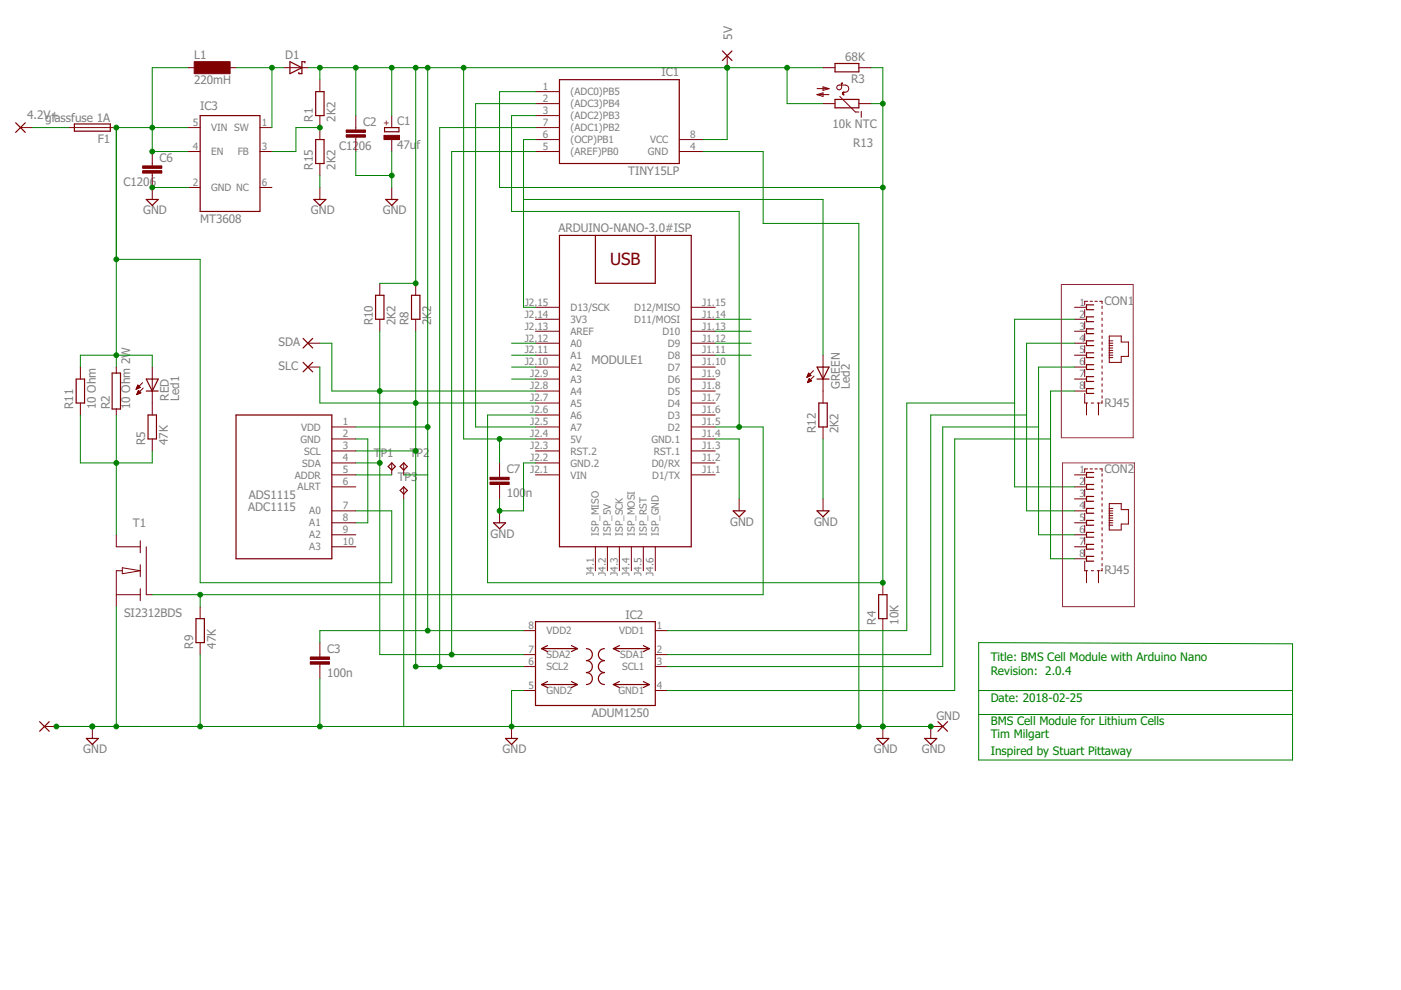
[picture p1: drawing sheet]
<svg xmlns="http://www.w3.org/2000/svg" width="297mm" height="210mm" viewBox="0 0 297 210" stroke-linecap="round" stroke-linejoin="round" font-family="sans-serif">
<g fill="none" stroke="#800000" stroke-width=".25">
<path d="M61.5 13.1l2.5 1.3-2.5 1.2zM64.6 13.3v-.2h-.6v2.5h-.6v-.2M66.9 19.4h1.8v5.1h-1.8zM118.6 16.9h25.4v17.8h-25.4zM153.2 10.8l2 2M155.2 10.8l-2 2M177 13.5h5.1v1.7h-5.1zM3.3 26l2.1 2.1M5.4 26l-2.1 2.1M15.8 26.3h7.6v1.5h-7.6zM42.4 24.5h12.7v20.3h-12.7zM66.9 29.6h1.8v5.1h-1.8z"/>
<path d="M81.5 27.1h3.1v.8h-3.1zM177 21.1h5.1v1.8h-5.1zM31 42.3h2.5l-1.2 1.3zM66.5 42.3h2.6l-1.3 1.3zM81.8 42.3h2.5l-1.2 1.3zM118.6 49.9h28v66h-28zM126.2 49.9v10.2h12.7v-10.2M23.8 79.1h1.7v7.6h-1.7zM64.3 71.8l2 2M64.3 76.8l2 2M66.3 71.8l-2 2M66.3 76.8l-2 2"/>
<path d="M79.6 62.6h1.8v5.1h-1.8zM87.2 62.6h1.8v5.1h-1.8zM173.2 77.8h2.6l-1.3 2.6zM231.9 64.6h-1.5v1.1h1.5M231.9 67.2h-1.5v1h1.5M231.9 69.7h-1.5v1h1.5M231.9 72.3h-1.5v1h1.5M231.9 74.8h-1.5v1h1.5M231.9 77.3h-1.5v1h1.5M231.9 79.9h-1.5v1h1.5M16.2 80.4h1.7v5h-1.7zM31 80.4h2.5l-1.2 2.5z"/>
<path d="M31 82.9h2.5M31.4 88h1.8v5.1h-1.8zM50 88h20.4v30.5h-20.4zM83.1 98.1l.7 .8-.7 .8-.8-.8zM85.6 98.1l.8 .8-.8 .8-.8-.8zM173.2 80.4h2.6M173.6 85.4h1.8v5.1h-1.8zM231.9 82.4h-1.5v1h1.5M85.6 103.2l.8 .8-.8 .8-.8-.8zM104.6 110.8h2.6l-1.3 1.3zM155.4 108.3h2.6l-1.3 1.3zM173.2 108.3h2.6l-1.3 1.3z"/>
<path d="M231.9 100.2h-1.5v1h1.5M231.9 102.7h-1.5v1h1.5M231.9 105.3h-1.5v1h1.5M231.9 107.8h-1.5v1h1.5M231.9 110.3h-1.5v1.1h1.5M231.9 112.9h-1.5v1h1.5M231.9 115.4h-1.5v1h1.5M231.9 118h-1.5v1h1.5M41.6 131.2h1.7v5h-1.7zM113.5 131.8h25.4v17.8h-25.4zM114.8 137.5h7.6M114.8 137.5l1.3 .7"/>
<path d="M116.1 136.9l-1.3 .6M121.2 136.9l1.2 .6M122.4 137.5l-1.2 .7M124.3 137.5a1.27 1.27 0 0 1 1.3 1.3 1.27 1.27 0 0 1-1.3 1.3 1.27 1.27 0 0 1 1.3 1.2 1.27 1.27 0 0 1-1.3 1.3 1.27 1.27 0 0 1 1.3 1.3 1.27 1.27 0 0 1-1.3 1.2M128.1 137.5a1.27 1.27 0 0 0-1.2 1.3 1.27 1.27 0 0 0 1.2 1.3 1.27 1.27 0 0 0-1.2 1.2 1.27 1.27 0 0 0 1.2 1.3 1.27 1.27 0 0 0-1.2 1.3 1.27 1.27 0 0 0 1.2 1.2M130 137.5h7.7M130 137.5l1.3 .7M131.3 136.9l-1.3 .6M136.4 136.9l1.3 .6M137.7 137.5l-1.3 .7M186.3 126.1h1.8v5.1h-1.8zM8.4 153l2 2"/>
<path d="M10.4 153l-2 2M18.3 156.6h2.5l-1.2 1.2zM107.2 156.6h2.5l-1.2 1.2zM114.8 145.1h7.6M114.8 145.1l1.3 .7M116.1 144.5l-1.3 .6M121.2 144.5l1.2 .6M122.4 145.1l-1.2 .7M130 145.1h7.7M130 145.1l1.3 .7M131.3 144.5l-1.3 .6M136.4 144.5l1.3 .6"/>
<path d="M137.7 145.1l-1.3 .7M185.9 156.6h2.5l-1.2 1.2zM196.1 156.6h2.5l-1.3 1.2zM198.9 153l2 2M200.9 153l-2 2"/>
</g>
<g fill="none" stroke="#800000" stroke-width=".21">
<path d="M39.9 14.4h2.5M47.5 14.4h2.5M60.2 14.4h5.1M67.8 16.9v2.5M113.5 19.4h5.1M154.2 11.8v2.6M173.2 18.8h2.6M174.5 18.4l1.3 .4-1.3 .4zM174.5 14.4h2.5M178.4 17.8v.7a.51 .51 0 0 1-.5 .6 .51 .51 0 0 1-.5-.6 .51 .51 0 0 1 .5-.5h1.3a.78 .78 0 0 1 .7 .9 .78 .78 0 0 1-1 .7M182.1 14.4h2.5M4.3 27.1h2.6"/>
<path d="M14.5 27.1h10.2M32.3 32.1v3.1M32.3 36.7v5.6M39.9 27.1h2.5M39.9 32.1h2.5M39.9 39.8h2.5M55.1 27.1h2.6M55.1 32.1h2.6M55.1 39.8h2.6M67.8 24.5v5.1M67.8 34.7v2.5M67.8 39.8v2.5"/>
<path d="M75.4 24.5v3.1M75.4 29.1v3M83.1 24.5v2.6M83.1 29.6v2.5M83.1 39.8v2.5M113.5 27.1h5.1M113.5 22h5.1M113.5 24.5h5.1M113.5 29.6h5.1M113.5 32.1h5.1M144 29.6h5.1M144 32.1h5.1"/>
<path d="M173.2 20.1l1.3-.4v.7zM173.2 20.1h2.6M174.5 22h2.5M178.1 20.4l3.3 3.3h.7M182.1 22h2.5M182.6 23.6v1.3M17 77.8v2.6M24.7 77.8v1.3M32.3 77.8v10.2M65.3 77.8h2.5M65.3 72.8h2.5M80.5 60.1v2.5"/>
<path d="M80.5 67.7v2.5M88.1 60.1v2.5M88.1 67.7v2.5M113.5 77.8h5.1M113.5 75.3h5.1M113.5 72.8h5.1M113.5 70.2h5.1M113.5 67.7h5.1M113.5 65.2h5.1M146.6 77.8h5M146.6 75.3h5M146.6 72.8h5"/>
<path d="M146.6 70.2h5M146.6 67.7h5M146.6 65.2h5M171.1 79.9h.2M171.2 79.8h.4M171.2 79.7h.7M171.3 79.5h.6M171.3 79.4h.4M171.4 79.3h.2M171.4 79.2h.1M171.4 79.1l.6 .5-.9 .4zM172.5 78.6l-1.4 1.4"/>
<path d="M172.6 79.7l-1.4 1.4M174.5 75.3v10.1M227.8 77.8h2.6M227.8 75.3h2.6M227.8 72.8h2.6M227.8 70.2h2.6M227.8 67.7h2.6M227.8 65.2h2.6M230 65.7v1.5M230 68.2v1.5M230 70.7v1.6M230 73.3v1.5"/>
<path d="M230 75.8v1.5M230 78.3v1.6M230.6 63.9h-.6v.7M231.1 63.9h.5M232.1 63.9h.5M233.2 63.9h.5v.5M233.7 64.9v.5M233.7 66.2v.5M233.7 67.4v.5M233.7 68.7v.5M233.7 70v.5M233.7 71.2v.6"/>
<path d="M233.7 72.5v.5M233.7 73.8v.5M233.7 75.1v.5M233.7 76.3v.5M233.7 77.6v.5M233.7 78.8v.6M235.2 75.3h.7M235.2 72.8h.7M235.2 71.2h2.5v1.3h1.5v3.1h-1.5v1.2h-2.5zM235.2 72.3h.7M235.2 73.3h.7M235.2 73.8h.7"/>
<path d="M235.2 74.3h.7M235.2 74.8h.7M235.2 75.8h.7M17 85.4v2.6M24.7 86.7v1.3M28.9 82.4h.2M28.9 82.3h.5M29 82.2h.7M29 83.6h.1M29 82.1h.6M29 83.5h.4M29.1 81.9h.4"/>
<path d="M29.1 83.4h.6M29.1 81.8h.3M29.1 83.3h.7M29.2 83.1h.5M29.2 81.7h.1M29.2 81.6l.5 .5-.8 .4zM29.3 83h.3M29.3 82.9h.2M29.9 83.3l-.5-.5-.4 .9M29.9 83.3l-.9 .4M30.2 81.1l-1.3 1.4M30.4 82.3l-1.4 1.4"/>
<path d="M32.3 93.1v2.5M70.4 98.1h5M70.4 95.6h5M70.4 93.1h5M70.4 90.5h5M83.1 98.1v2.6M85.6 98.1v2.6M105.9 98.1v3.1M113.5 80.4h5.1M113.5 98.1h5.1M113.5 95.6h5.1M113.5 93.1h5.1"/>
<path d="M113.5 90.5h5.1M113.5 88h5.1M113.5 85.4h5.1M113.5 82.9h5.1M146.6 80.4h5M146.6 98.1h5M146.6 95.6h5M146.6 93.1h5M146.6 90.5h5M146.6 88h5M146.6 85.4h5M146.6 82.9h5"/>
<path d="M171.2 81.1h.1M171.3 81h.3M171.3 80.9h.6M171.4 80.7h.6M171.4 80.6h.5M171.5 80.5h.3M171.5 80.4h.2M171.6 80.2l-.4 .9M171.6 80.2l.5 .6-.9 .3M171.6 80.3h.1M174.5 90.5v2.6M227.8 80.4h2.6"/>
<path d="M227.8 82.9h2.6M230 83.4v2h.6M230 80.9v1.5M230.4 85.4v2.6M230.6 99.4h-.6v.8M231.1 99.4h.5M231.4 85.4h.5M232.1 99.4h.5M232.6 85.4h.6M232.9 85.4v2.6M233.2 99.4h.5v.5M233.7 84.9v.5h-.3"/>
<path d="M233.7 80.1v.5M233.7 81.4v.5M233.7 82.7v.5M233.7 83.9v.5M24.7 113.4v2.5h5M29.7 114.7v2.5M29.7 119.7v2.6M31 115.9v10.2h1.3M70.4 100.7h5M70.4 115.9h5M70.4 108.3h5M70.4 110.8h5"/>
<path d="M70.4 103.2h5M70.4 113.4h5M85.6 103.2v2.6M105.9 102.7v3.1M105.9 108.3v2.5M113.5 100.7h5.1M126.2 115.9v5.1M128.8 115.9v5.1M131.3 115.9v5.1M133.9 115.9v5.1M136.4 115.9v5.1M138.9 115.9v5.1"/>
<path d="M146.6 100.7h5M156.7 105.8v2.5M174.5 105.8v2.5M227.8 100.7h2.6M227.8 115.9h2.6M227.8 108.3h2.6M227.8 110.8h2.6M227.8 103.2h2.6M227.8 105.8h2.6M227.8 113.4h2.6M227.8 118.5h2.6M230 119v2h.6"/>
<path d="M230 101.2v1.5M230 103.7v1.6M230 106.3v1.5M230 108.8v1.5M230 111.4v1.5M230 113.9v1.5M230 116.4v1.6M233.7 100.4v.5M233.7 101.7v.5M233.7 103v.5M233.7 104.2v.6M233.7 105.5v.5"/>
<path d="M233.7 106.8v.5M233.7 108.1v.5M233.7 109.3v.5M233.7 110.6v.5M233.7 111.9v.5M233.7 113.1v.5M233.7 114.4v.5M233.7 115.7v.5M233.7 116.9v.6M233.7 118.2v.5M233.7 119.5v.5M235.2 106.8h2.5v1.3h1.5v3h-1.5v1.3h-2.5z"/>
<path d="M235.2 107.8h.7M235.2 108.3h.7M235.2 108.8h.7M235.2 109.3h.7M235.2 109.8h.7M235.2 110.3h.7M235.2 110.8h.7M235.2 111.4h.7M24.7 126.1h5M25.9 121h-1.2v7.6M25.9 120.4l3.8 .6-3.8 .6zM29.7 124.8v2.6"/>
<path d="M42.4 128.6v2.6M42.4 136.2v2.6M67.8 136.2v3.1M111 133.7h2.5M111 138.8h2.5M138.9 133.7h2.6M138.9 138.8h2.6M187.2 123.5v2.6M187.2 131.2v2.5M230.4 121v2.5M231.4 121h.5M232.6 121h.6"/>
<path d="M232.9 121v2.5M233.7 120.5v.5h-.3M9.4 154h2.6M19.6 154v2.6M67.8 140.8v3.1M108.5 154v2.6M111 141.3h2.5M111 146.4h2.5M138.9 141.3h2.6M138.9 146.4h2.6M187.2 154v2.6M199.9 154h-2.6v2.6"/>
</g>
<g fill="#800000" stroke="#800000" stroke-width=".21">
<path d="M178.6 19.7l.3-.2-.1 .3 .1 .4-.3-.2z" fill-rule="evenodd"/>
<path d="M178.4 17.6h.2l-.1 .2h-.1z" fill-rule="evenodd"/>
</g>
<g fill="#800000" stroke="#800000" stroke-width=".21">
<path d="M81.4 28.7h3.3v.9h-3.3z"/>
<path d="M73.4 28.6h4.1v.5h-4.1z"/>
<path d="M73.4 27.6h4.1v.5h-4.1z"/>
<path d="M30.2 36.2h4.1v.5h-4.1z"/>
<path d="M30.2 35.2h4.1v.5h-4.1z"/>
<path d="M41.2 13.1h7.6v2.5h-7.6z"/>
<path d="M65.8 140.3h4v.5h-4z"/>
<path d="M65.8 139.3h4v.5h-4z"/>
<path d="M103.9 102.2h4v.5h-4z"/>
<path d="M103.9 101.2h4v.5h-4z"/>
</g>
<g fill="none" stroke="#008000" stroke-width=".21">
<path d="M39.9 14.4h-7.6v17.7h7.6M50 14.4h10.2M57.7 14.4v12.7M65.3 14.4h109.2M67.8 14.4v2.5M75.4 14.4v10.1M83.1 14.4v10.1M88.1 14.4v45.7h-7.6M90.7 14.4v119.3M98.3 14.4v78.7h15.2M113.5 19.4h-7.6v20.4h81.3M154.2 14.4v15.2h-5.1"/>
<path d="M166.9 14.4v7.6h7.6M184.6 14.4h2.6v109.1h-83.8v-35.5h10.1M6.9 27.1h7.6M32.3 39.8h7.6M39.9 27.1h-15.2v50.7M67.8 27.1h-5.1v5h-5M67.8 37.2v2.6M75.4 32.1v5.1h7.7M83.1 32.1v7.7M113.5 27.1h-20.3v114.2M113.5 22h-12.7v68.5h12.7M113.5 29.6h-2.5v35.6h2.5"/>
<path d="M113.5 24.5h-5v20.3h48.2v45.7M113.5 32.1h-17.7v106.7M149.1 32.1h12.7v15.3h20.3v106.6M184.6 22h2.6M24.7 55h17.7v68.5h40.7v-15.2h-7.7M111 42.3h63.5v33M17 77.8v-2.5h15.3v2.5M67.8 72.8h2.6v10.1h43.1M67.8 77.8v7.6h45.7M80.5 70.2v68.6h30.5M88.1 70.2v71.1h22.9M108.5 72.8h5"/>
<path d="M108.5 77.8h5M108.5 75.3h5M151.6 72.8h7.7M151.6 75.3h7.7M151.6 67.7h7.7M151.6 70.2h7.7M227.8 72.8h-10.1v35.5h10.1M227.8 77.8h-7.6v35.6h7.6M227.8 67.7h-12.7v35.5h12.7M17 88v10.1h15.3v-2.5M24.7 88v25.4M75.4 90.5h15.3"/>
<path d="M75.4 98.1h5.1M75.4 93.1h2.6v17.7h-2.6M75.4 95.6h12.7M105.9 93.1v5M108.5 80.4h5M113.5 98.1h-2.5v10.2h-5.1v-2.5M151.6 90.5h10.2v35.6h-129.5M151.6 93.1h5.1v12.7M174.5 93.1v12.7M215.1 85.4h-22.8v48.3h-50.8M217.7 88h-20.4v50.8h-55.8M220.2 90.5h-20.3v50.8h-58.4"/>
<path d="M222.7 93.1h-20.3v53.3h-60.9M227.8 82.9h-5.1v35.6h5.1M75.4 100.7h7.7M85.6 105.8v48.2M85.6 100.7h5.1M24.7 128.6v25.4M42.4 126.1v2.5M42.4 138.8v15.2M111 133.7h-43.2v2.5M187.2 133.7v20.3M207.5 136.2l66.5 .3v24.6h-66.5zM12 154h185.3"/>
<path d="M67.8 143.9v10.1M111 146.4h-2.5v7.6M207.5 146.4h66.5M207.5 151.5h66.5"/>
</g>
<g fill="#008000" stroke="#008000" stroke-width=".21">
<circle cx="105.9" cy="108.3" r=".51"/>
<circle cx="24.7" cy="75.3" r=".51"/>
<circle cx="32.3" cy="32.1" r=".51"/>
<circle cx="32.3" cy="27.1" r=".51"/>
<circle cx="24.7" cy="27.1" r=".51"/>
<circle cx="24.7" cy="55" r=".51"/>
<circle cx="24.7" cy="98.1" r=".51"/>
<circle cx="19.6" cy="154" r=".51"/>
<circle cx="187.2" cy="154" r=".51"/>
<circle cx="108.5" cy="154" r=".51"/>
<circle cx="42.4" cy="154" r=".51"/>
<circle cx="67.8" cy="154" r=".51"/>
<circle cx="12" cy="154" r=".51"/>
<circle cx="24.7" cy="154" r=".51"/>
<circle cx="197.3" cy="154" r=".51"/>
<circle cx="182.1" cy="154" r=".51"/>
<circle cx="90.7" cy="133.7" r=".51"/>
<circle cx="90.7" cy="14.4" r=".51"/>
<circle cx="88.1" cy="60.1" r=".51"/>
<circle cx="88.1" cy="14.4" r=".51"/>
<circle cx="154.2" cy="14.4" r=".51"/>
<circle cx="166.9" cy="14.4" r=".51"/>
<circle cx="67.8" cy="14.4" r=".51"/>
<circle cx="75.4" cy="14.4" r=".51"/>
<circle cx="83.1" cy="14.4" r=".51"/>
<circle cx="98.3" cy="14.4" r=".51"/>
<circle cx="90.7" cy="90.5" r=".51"/>
<circle cx="105.9" cy="93.1" r=".51"/>
<circle cx="42.4" cy="126.1" r=".51"/>
<circle cx="156.7" cy="90.5" r=".51"/>
<circle cx="95.8" cy="138.8" r=".51"/>
<circle cx="80.5" cy="82.9" r=".51"/>
<circle cx="80.5" cy="98.1" r=".51"/>
<circle cx="88.1" cy="85.4" r=".51"/>
<circle cx="88.1" cy="141.3" r=".51"/>
<circle cx="93.2" cy="141.3" r=".51"/>
<circle cx="88.1" cy="95.6" r=".51"/>
<circle cx="187.2" cy="123.5" r=".51"/>
<circle cx="187.2" cy="39.8" r=".51"/>
<circle cx="187.2" cy="22" r=".51"/>
<circle cx="32.3" cy="39.8" r=".51"/>
<circle cx="83.1" cy="37.2" r=".51"/>
<circle cx="67.8" cy="27.1" r=".51"/>
<circle cx="57.7" cy="14.4" r=".51"/>
</g>
<path d="M225 60.3h15.3v32.5h-15.3zM225.3 98.1h15.2v30.5h-15.2z" fill="none" stroke="#800080" stroke-width=".21"/>
<text font-size="3.6" fill="#800000" x="129.3" y="56.3">USB</text>
<g font-size="2.5" fill="#808080">
<text x="155.3" y="8.4" transform="rotate(-90 155.3 8.4)">5V</text>
<text x="41.2" y="17.9">220mH</text>
<text x="41.2" y="12.6">L1</text>
<text x="60.5" y="12.4">D1</text>
<text x="140.2" y="16.1">IC1</text>
<text x="179.2" y="12.8">68K</text>
<text x="180.5" y="17.6">R3</text>
<text x="42.4" y="23.2">IC3</text>
<text x="5.7" y="25.2">4.2V+</text>
<text x="9.6" y="25.9">glassfuse 1A</text>
<text x="66.3" y="25.8" transform="rotate(-90 66.3 25.8)">R1</text>
<text x="71.1" y="25.8" transform="rotate(-90 71.1 25.8)">2K2</text>
<text x="77" y="26.7">C2</text>
<text x="84.2" y="26.6">C1</text>
<text x="176.5" y="27.2">10k NTC</text>
<text x="20.7" y="30.2">F1</text>
<text x="33.8" y="34.3">C6</text>
<text x="66.3" y="35.9" transform="rotate(-90 66.3 35.9)">R15</text>
<text x="71.1" y="35.9" transform="rotate(-90 71.1 35.9)">2K2</text>
<text x="71.9" y="31.7">C12</text>
<text x="76.1" y="31.7">06</text>
<text x="84.2" y="31.6">47u</text>
<text x="88.3" y="31.6">f</text>
<text x="180.9" y="31.1">R13</text>
<text x="26.2" y="39.4">C1206</text>
<text x="133.2" y="37.2">TINY15LP</text>
<text x="30.4" y="45.5">GND</text>
<text x="42.4" y="47.4">MT3608</text>
<text x="65.9" y="45.5">GND</text>
<text x="81.2" y="45.5">GND</text>
<text x="118.4" y="49.1">ARDUINO-NANO-3.0#ISP</text>
<text x="234.2" y="64.6">CON1</text>
<text x="79" y="69" transform="rotate(-90 79 69)">R10</text>
<text x="83.8" y="69" transform="rotate(-90 83.8 69)">2K2</text>
<text x="86.6" y="69" transform="rotate(-90 86.6 69)">R8</text>
<text x="91.4" y="69" transform="rotate(-90 91.4 69)">2K2</text>
<text x="59.1" y="73.4">SDA</text>
<text x="125.4" y="77.1">MODULE1</text>
<text x="59.1" y="78.5">SLC</text>
<text x="178" y="82.4" transform="rotate(-90 178 82.4)">GREEN</text>
<text x="180.2" y="82.4" transform="rotate(-90 180.2 82.4)">Led2</text>
<text x="15.5" y="86.7" transform="rotate(-90 15.5 86.7)">R11</text>
<text x="20.3" y="86.7" transform="rotate(-90 20.3 86.7)">10 Ohm</text>
<text x="23.3" y="86.7" transform="rotate(-90 23.3 86.7)">R2</text>
<text x="27.6" y="86.7" transform="rotate(-90 27.6 86.7)">10 Ohm 2W</text>
<text x="35.8" y="85" transform="rotate(-90 35.8 85)">RED</text>
<text x="38" y="85" transform="rotate(-90 38 85)">Led1</text>
<text x="234.2" y="86.2">RJ45</text>
<text x="30.8" y="94.3" transform="rotate(-90 30.8 94.3)">R5</text>
<text x="35.6" y="94.3" transform="rotate(-90 35.6 94.3)">47K</text>
<text x="173" y="91.8" transform="rotate(-90 173 91.8)">R12</text>
<text x="177.8" y="91.8" transform="rotate(-90 177.8 91.8)">2K2</text>
<text x="79.3" y="96.9">T</text>
<text x="80.7" y="96.9">P1</text>
<text x="84.3" y="102">TP3</text>
<text x="86.9" y="96.9">T</text>
<text x="88.3" y="96.9">P2</text>
<text x="107.4" y="100.3">C7</text>
<text x="234.2" y="100.2">CON2</text>
<text x="52.7" y="105.8">ADS1115</text>
<text x="107.4" y="105.4">100</text>
<text x="111.5" y="105.4">n</text>
<text x="28.2" y="111.7">T1</text>
<text x="52.6" y="108.3">ADC1115</text>
<text x="154.8" y="111.5">GND</text>
<text x="172.6" y="111.5">GND</text>
<text x="104" y="114">GND</text>
<text x="234.2" y="121.8">RJ45</text>
<text x="26.3" y="130.8">SI2312BDS</text>
<text x="132.6" y="131.2">IC2</text>
<text x="40.9" y="137.5" transform="rotate(-90 40.9 137.5)">R9</text>
<text x="45.7" y="137.5" transform="rotate(-90 45.7 137.5)">47K</text>
<text x="185.7" y="132.4" transform="rotate(-90 185.7 132.4)">R4</text>
<text x="190.5" y="132.4" transform="rotate(-90 190.5 132.4)">10K</text>
<text x="69.3" y="143.5">100n</text>
<text x="69.3" y="138.4">C3</text>
<text x="125.5" y="152.1">ADUM1250</text>
<text x="198.5" y="152.6">GND</text>
<text x="17.7" y="159.7">GND</text>
<text x="106.6" y="159.7">GND</text>
<text x="185.3" y="159.7">GND</text>
<text x="195.4" y="159.7">GND</text>
</g>
<g font-size="2.5" fill="#008000">
<text x="210" y="140.1">Title: BMS Cell Module with Arduino Nano</text>
<text x="210" y="143.1">Revision: 2.0.4</text>
<text x="210" y="148.9">Date: 2018-02-25</text>
<text x="210" y="153.8">BMS Cell Module for Lithium Cells</text>
<text x="210" y="156.4">Tim Milgart</text>
<text x="210" y="160.1">Inspired by Stuart Pittaway</text>
</g>
<g font-size="2.1" fill="#808080">
<text x="115.1" y="21.6">2</text>
<text x="115.1" y="19.1">1</text>
<text x="121" y="22.7">(ADC3)PB4</text>
<text x="121" y="20.2">(ADC0)PB5</text>
<text x="40.9" y="26.7">5</text>
<text x="44.8" y="27.8">VIN SW</text>
<text x="55.5" y="26.7">1</text>
<text x="115.1" y="24.2">3</text>
<text x="115.1" y="26.7">7</text>
<text x="115.1" y="29.2">6</text>
<text x="121" y="25.3">(ADC2)PB3</text>
<text x="121" y="27.8">(ADC1)PB2</text>
<text x="146.3" y="29.2">8</text>
<text x="40.9" y="31.8">4</text>
<text x="44.8" y="32.9">EN</text>
<text x="50.4" y="32.9">FB</text>
<text x="55.5" y="31.8">3</text>
<text x="115.1" y="31.8">5</text>
<text x="121" y="30.4">(OCP)PB1</text>
<text x="121" y="32.9">(AREF)PB0</text>
<text x="137.4" y="32.9">GND</text>
<text x="137.8" y="30.4">VCC</text>
<text x="146.3" y="31.8">4</text>
<text x="40.9" y="39.4">2</text>
<text x="44.8" y="40.5">GND NC</text>
<text x="55.5" y="39.4">6</text>
<text x="111.2" y="64.8">J2.15</text>
<text x="121" y="65.9">D13/SCK</text>
<text x="134.5" y="65.9">D12/MISO</text>
<text x="148.9" y="64.8">J1.15</text>
<text x="228.8" y="64.8">1</text>
<text x="111.2" y="69.9">J2.13</text>
<text x="111.2" y="67.3">J2.14</text>
<text x="121" y="71">AREF</text>
<text x="121" y="68.4">3V3</text>
<text x="134.5" y="68.4">D11/MOSI</text>
<text x="140.4" y="71">D10</text>
<text x="148.9" y="69.9">J1.13</text>
<text x="148.9" y="67.3">J1.14</text>
<text x="228.8" y="67.3">2</text>
<text x="228.8" y="69.9">3</text>
<text x="111.2" y="77.5">J2.10</text>
<text x="111.2" y="74.9">J2.11</text>
<text x="111.2" y="72.4">J2.12</text>
<text x="121" y="76.1">A1</text>
<text x="121" y="73.5">A0</text>
<text x="141.6" y="76.1">D8</text>
<text x="141.6" y="73.5">D9</text>
<text x="148.9" y="77.5">J1.10</text>
<text x="148.9" y="74.9">J1.11</text>
<text x="148.9" y="72.4">J1.12</text>
<text x="228.8" y="72.4">4</text>
<text x="228.8" y="74.9">5</text>
<text x="228.8" y="77.5">6</text>
<text x="112.4" y="82.6">J2.8</text>
<text x="112.4" y="80">J2.9</text>
<text x="121" y="83.7">A4</text>
<text x="121" y="81.1">A3</text>
<text x="121" y="78.6">A2</text>
<text x="141.6" y="83.7">D5</text>
<text x="141.6" y="81.1">D6</text>
<text x="141.6" y="78.6">D7</text>
<text x="148.9" y="82.6">J1.8</text>
<text x="148.9" y="80">J1.9</text>
<text x="228.8" y="80">7</text>
<text x="228.8" y="82.6">8</text>
<text x="112.4" y="87.6">J2.6</text>
<text x="112.4" y="85.1">J2.7</text>
<text x="121" y="88.8">A6</text>
<text x="121" y="86.2">A5</text>
<text x="141.6" y="88.8">D3</text>
<text x="141.6" y="86.2">D4</text>
<text x="148.9" y="87.6">J1.6</text>
<text x="148.9" y="85.1">J1.7</text>
<text x="63.7" y="93.8">GND</text>
<text x="63.8" y="91.3">VDD</text>
<text x="72.7" y="90.2">1</text>
<text x="72.7" y="92.7">2</text>
<text x="72.7" y="95.3">3</text>
<text x="112.4" y="95.3">J2.3</text>
<text x="112.4" y="92.7">J2.4</text>
<text x="112.4" y="90.2">J2.5</text>
<text x="121" y="93.8">5V</text>
<text x="121" y="91.3">A7</text>
<text x="138.1" y="93.8">GND.1</text>
<text x="141.6" y="91.3">D2</text>
<text x="148.9" y="95.3">J1.3</text>
<text x="148.9" y="92.7">J1.4</text>
<text x="148.9" y="90.2">J1.5</text>
<text x="62.5" y="101.5">ADDR</text>
<text x="64.1" y="98.9">SDA</text>
<text x="64.5" y="96.4">SCL</text>
<text x="72.7" y="97.8">4</text>
<text x="72.7" y="100.3">5</text>
<text x="112.4" y="100.3">J2.1</text>
<text x="112.4" y="97.8">J2.2</text>
<text x="121" y="101.5">VIN</text>
<text x="121" y="98.9">GND.2</text>
<text x="121" y="96.4">RST.2</text>
<text x="138.2" y="98.9">D0/RX</text>
<text x="138.3" y="101.5">D1/TX</text>
<text x="138.6" y="96.4">RST.1</text>
<text x="148.9" y="100.3">J1.1</text>
<text x="148.9" y="97.8">J1.2</text>
<text x="228.8" y="100.3">1</text>
<text x="63.1" y="104">ALRT</text>
<text x="72.7" y="102.9">6</text>
<text x="72.7" y="108">7</text>
<text x="228.8" y="102.9">2</text>
<text x="228.8" y="105.4">3</text>
<text x="228.8" y="108">4</text>
<text x="65.6" y="109.1">A0</text>
<text x="65.6" y="111.6">A1</text>
<text x="72.7" y="110.5">8</text>
<text x="72.7" y="113">9</text>
<text x="127" y="113.6" transform="rotate(-90 127 113.6)">ISP_MISO</text>
<text x="129.5" y="113.6" transform="rotate(-90 129.5 113.6)">ISP_5V</text>
<text x="132.1" y="113.6" transform="rotate(-90 132.1 113.6)">ISP_SCK</text>
<text x="134.6" y="113.6" transform="rotate(-90 134.6 113.6)">ISP_MOSI</text>
<text x="137.2" y="113.6" transform="rotate(-90 137.2 113.6)">ISP_RST</text>
<text x="139.7" y="113.6" transform="rotate(-90 139.7 113.6)">ISP_GND</text>
<text x="228.8" y="110.5">5</text>
<text x="228.8" y="113">6</text>
<text x="65.6" y="114.2">A2</text>
<text x="65.6" y="116.7">A3</text>
<text x="72.7" y="115.6">10</text>
<text x="228.8" y="115.6">7</text>
<text x="228.8" y="118.1">8</text>
<text x="125.9" y="122.1" transform="rotate(-90 125.9 122.1)">J4.1</text>
<text x="128.4" y="122.1" transform="rotate(-90 128.4 122.1)">J4.2</text>
<text x="131" y="122.1" transform="rotate(-90 131 122.1)">J4.3</text>
<text x="133.5" y="122.1" transform="rotate(-90 133.5 122.1)">J4.4</text>
<text x="136" y="122.1" transform="rotate(-90 136 122.1)">J4.5</text>
<text x="138.6" y="122.1" transform="rotate(-90 138.6 122.1)">J4.6</text>
<text x="112" y="133.4">8</text>
<text x="115.9" y="134.5">VDD2</text>
<text x="131.2" y="134.5">VDD1</text>
<text x="139.3" y="133.4">1</text>
<text x="112" y="138.4">7</text>
<text x="112" y="141">6</text>
<text x="115.9" y="139.5">SDA2</text>
<text x="115.9" y="142.1">SCL2</text>
<text x="131.5" y="139.5">SDA1</text>
<text x="131.9" y="142.1">SCL1</text>
<text x="139.3" y="138.4">2</text>
<text x="139.3" y="141">3</text>
<text x="112" y="146">5</text>
<text x="115.9" y="147.2">GND2</text>
<text x="131.1" y="147.2">GND1</text>
<text x="139.3" y="146">4</text>
</g>
<text font-size="1.8" fill="#800000" x="82.5" y="26.6" transform="rotate(-90 82.5 26.6)">+</text>
</svg>
